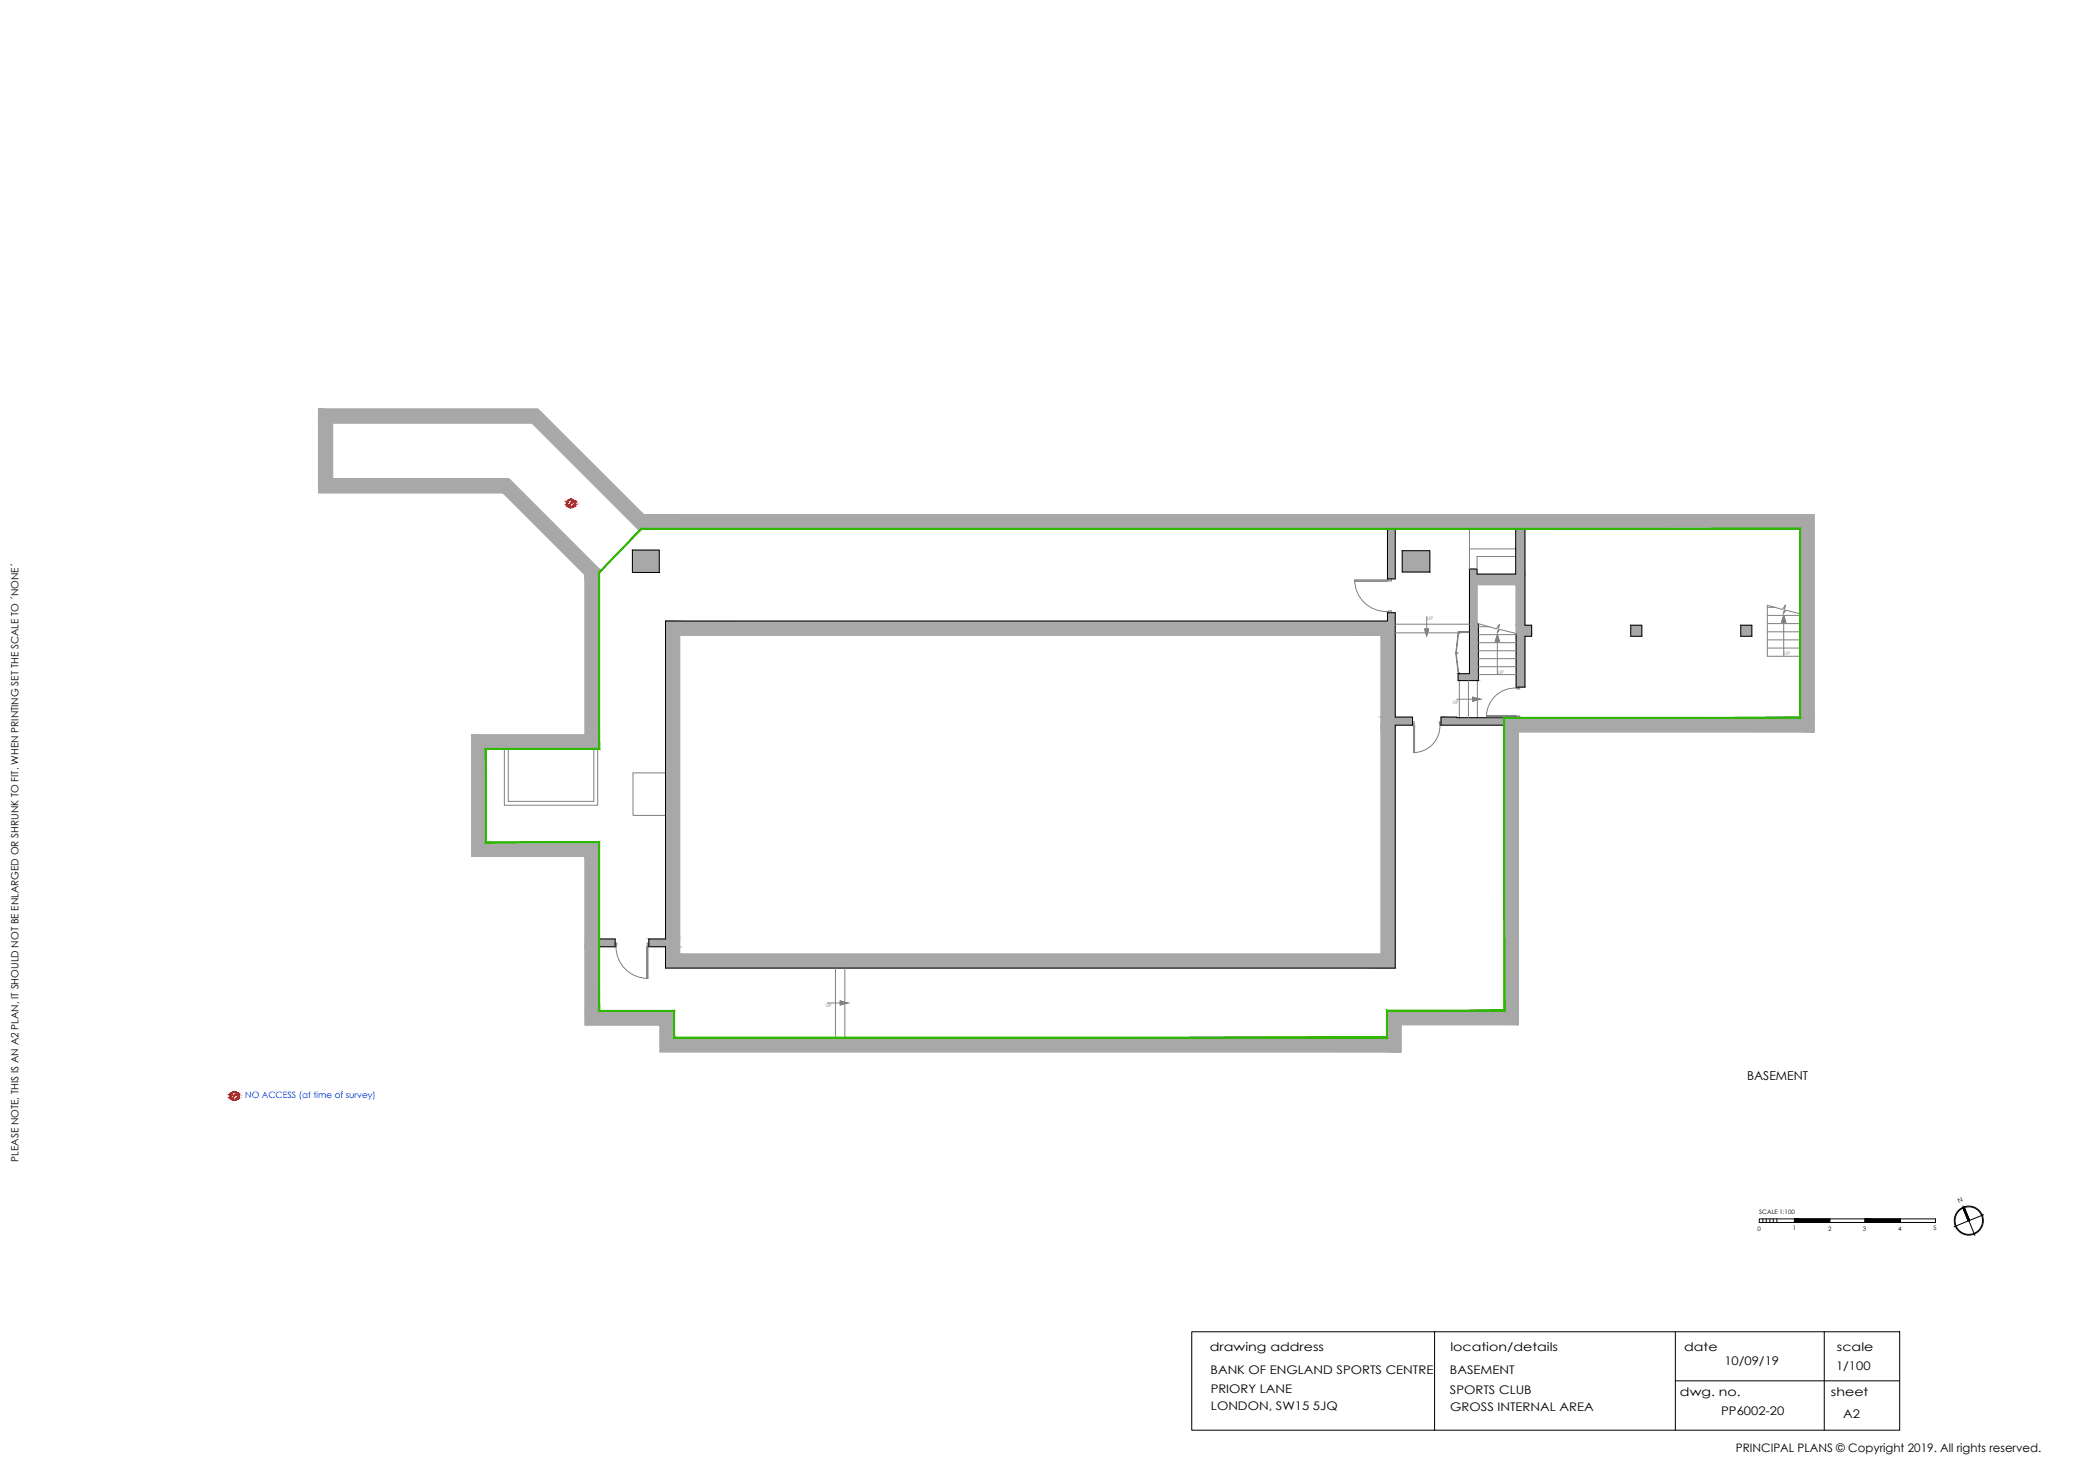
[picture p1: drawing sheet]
<svg xmlns="http://www.w3.org/2000/svg" width="594mm" height="420mm" viewBox="0 0 594 420" stroke-linecap="round" stroke-linejoin="round" font-family="sans-serif">
<!-- layer: Whatch -->
<g fill="#a8a8a8" stroke="#a8a8a8" stroke-width=".28">
<path d="M181.1 150.2h1l-.4 .5z"/>
<path d="M90.4 116.1l66.3 4-3.9-4zM90.4 116.1l66.3 4h-66.3z"/>
<path d="M90.4 120.1l4.1 15.8v-15.8zM90.4 120.1l4.1 15.8h-4.1z"/>
<path d="M90.4 135.9l58.1 4-4-4zM90.4 135.9l58.1 4h-58.1z"/>
<path d="M151.1 120.1l31.7 26-26.1-26zM151.1 120.1l31.7 26h-5.7z"/>
<path d="M177.1 146.1l338.1 4.1v-4.1zM177.1 146.1l338.1 4.1h-334.1z"/>
<path d="M142.8 139.9l27.8 22.1-22.1-22.1zM142.8 139.9l27.8 22.1h-5.7z"/>
<path d="M164.9 162l5.2 .5 .5-.5zM164.9 162l5.2 .5h-4.6z"/>
<path d="M430.4 150.2l2.6 12.8v-12.8zM430.4 150.2l2.6 12.8h-2.6z"/>
<path d="M417.3 161.5l2.2 1.5v-1.5zM417.3 161.5l2.2 1.5h-2.2z"/>
<path d="M165.5 162.5l4.6 .7v-.7zM165.5 162.5l4.6 .7h-4z"/>
<path d="M394 150.2l2.2 14.1v-14.1zM394 150.2l2.2 14.1h-2.2z"/>
<path d="M417.3 163l15.7 3v-3zM417.3 163l15.7 3h-15.7z"/>
<path d="M417.3 166l2.2 11v-11zM417.3 166l2.2 11h-2.2z"/>
<path d="M417.3 177h2.5zM417.3 177h2.5z"/>
<path d="M430.5 166l2.5 11.5v-11.5zM430.5 166l2.5 11.5h-2.5z"/>
<path d="M417.3 177l2.5 2.3v-2.3zM417.3 177l2.5 2.3h-2.5z"/>
<path d="M430.5 177.5l4.4 2.3v-2.3zM430.5 177.5l4.4 2.3h-4.4z"/>
<path d="M430.5 179.8l4.4 .8v-.8zM430.5 179.8l4.4 .8h-4.4z"/>
<path d="M417.3 179.3l2.5 12v-12zM417.3 179.3l2.5 12h-2.5z"/>
<path d="M414.1 191.3l5.7 1.9v-1.9zM414.1 191.3l5.7 1.9h-5.7z"/>
<path d="M430.5 180.6l2.5 14.5v-14.5zM430.5 180.6l2.5 14.5h-2.5z"/>
<path d="M511.2 150.2l4 53.6v-53.6zM511.2 150.2l4 53.6h-4z"/>
<path d="M409.2 203.6l4.5 .2v-.2zM409.2 203.6l4.5 .2h-4.5z"/>
<path d="M409.2 203.8l106 2.1v-2.1zM409.2 203.8l106 2.1h-106z"/>
<path d="M427.2 205.9l88 1.9v-1.9zM427.2 205.9l88 1.9h-88z"/>
<path d="M166.1 163.2l4 45.4v-45.4zM166.1 163.2l4 45.4h-4z"/>
<path d="M134 208.6l36.1 4v-4zM134 208.6l36.1 4h-36.1z"/>
<path d="M134 212.6l4 26.5v-26.5zM134 212.6l4 26.5h-4z"/>
<path d="M134 239.1l36.1 4v-4zM134 239.1l36.1 4h-36.1z"/>
<path d="M166.1 243.1l4 23.5v-23.5zM166.1 243.1l4 23.5h-4z"/>
<path d="M166.1 266.6l8.6 1.2v-1.2zM166.1 266.6l8.6 1.2h-8.6z"/>
<path d="M166.1 267.8l8.6 1v-1zM166.1 267.8l8.6 1h-8.6z"/>
<path d="M427.2 207.8l4 79.1v-79.1zM427.2 207.8l4 79.1h-4z"/>
<path d="M166.1 268.8l4 18.2v-18.2zM166.1 268.8l4 18.2h-4z"/>
<path d="M393.9 286.9l37.3 4v-4zM393.9 286.9l37.3 4h-37.3z"/>
<path d="M166.1 287l25.3 4v-4zM166.1 287l25.3 4h-25.3z"/>
<path d="M393.9 290.9l4 3.7v-3.7zM393.9 290.9l4 3.7h-4z"/>
<path d="M187.4 291l4 3.6v-3.6zM187.4 291l4 3.6h-4z"/>
<path d="M187.4 294.6l210.5 4v-4zM187.4 294.6l210.5 4h-210.5z"/>
<path d="M398.2 156.3l7.8 6.1v-6.1zM398.2 156.3l7.8 6.1h-7.8z"/>
<path d="M179.6 156.2l7.6 6.3v-6.3zM179.6 156.2l7.6 6.3h-7.6z"/>
<path d="M394 173.9l2.2 2.4v-2.4zM394 173.9l2.2 2.4h-2.2z"/>
<path d="M189 176.3l207.2 4v-4zM189 176.3l207.2 4h-207.2z"/>
<path d="M392.2 180.3l4 23.3v-23.3zM392.2 180.3l4 23.3h-4z"/>
<path d="M392.2 203.6l8.9 2.3v-2.3zM392.2 203.6l8.9 2.3h-8.9z"/>
<path d="M189 180.3l4 86.3v-86.3zM189 180.3l4 86.3h-4z"/>
<path d="M184.2 266.6l8.8 2.2v-2.2zM184.2 266.6l8.8 2.2h-8.8z"/>
<path d="M392.2 205.9l4 64.9v-64.9zM392.2 205.9l4 64.9h-4z"/>
<path d="M189 268.8l4 2v-2zM189 268.8l4 2h-4z"/>
<path d="M189 270.8l207.2 4v-4zM189 270.8l207.2 4h-207.2z"/>
<path d="M494.3 177.5l3.2 3.1v-3.1zM494.3 177.5l3.2 3.1h-3.2z"/>
<path d="M463.1 177.5l3.1 3.1v-3.1zM463.1 177.5l3.1 3.1h-3.1z"/>
</g>
<!-- layer: BLOCKS -->
<g fill="none" stroke="#808080" stroke-width=".28">
<path d="M182.1 150.2l-12 12.3M417.3 155.8h13.1M417.3 150.2v11.3M430.4 158h-10.9v3.5M384.7 164.7a9 9 0 0 0 9.3 8.9M384.7 164.7h9.3v.4h-9.3zM384.7 164.7h9.3M394 164.3h1.1v.6h-.7v-.2h-.4zM394 173.6l1.1-.2v.5h-1.1zM414.1 179.7l-.7 5.7zM414.1 179.6h.5v.2h-.4zM417.3 179.3h-3.2v.3h3.2"/>
<path d="M413.4 185.3l.7 .1M413.4 185.5l.8 5.6zM414.1 185.4l-.7 .1M414.1 191.1l.5-.1v.3h-.5zM430.5 195.3a8.1 8.1 0 0 0-8.4 8.1M430.5 195.1h1.1v.5h-.6v-.2h-.5zM143.2 212.6v16h26.5v-16M144.3 212.6v14.9h24.3v-14.9M189 219.4h-9.2v12.1h9.2M401.1 204.9h.5l-.2 1h-.3zM401.4 205.9h.3v7.8h-.3zM401.4 205.9v7.8"/>
<path d="M408.7 204.9h.5v1h-.3zM408.9 205.9a7.6 7.6 0 0 1-7.5 7.8M422.2 203.1h8.3v.4h-8.3zM422.2 203.5h8.3M430.5 203.5l1.1-.2v.5h-1.1zM174.7 267.8h.4l-.1 1h-.3zM174.9 268.8a9 9 0 0 0 9 8.9M183.6 268.8h.4v9h-.4zM183.8 267.8h.4v1h-.2zM184 268.8v9"/>
</g>
<!-- layer: WALLS -->
<g fill="none" stroke="#000" stroke-width=".28">
<path d="M179.6 156.2h7.6v6.3h-7.6zM182.1 150.2h211.9v14.1h2.2v-14.1h34.2v12.8h-10.9v-1.5h-2.2v29.8h-3.2v1.9h5.7v-16.2M398.2 156.3h7.8v6.1h-7.8zM170.1 162.5v50.1h-32.1v26.5h32.1v27.5h4.6v2.2h-4.6v18.2h21.3v7.6h202.5v-7.7h33.3v-81h-18v-2.3h4.5v.2h97.5v-53.6h-78.2v27.3h1.9v3.1h-1.9v14.5h-2.5v-15.3M189 176.3h205v-2.4h2.2v29.7h4.9v2.3h-4.9v68.9h-207.2v-6h-4.8v-2.2h4.8zM463.1 177.5h3.1v3.1h-3.1zM494.3 177.5h3.2v3.1h-3.2zM549.6 346v1M555.3 348.1l-.4 .2M557.4 342.3l.1 .4M560.7 350.4l.1 .3M563.3 344.8l-.3 .2"/>
<path d="M338.4 378.1h201.1v27.9h-201.1zM407.4 378.1v27.9M475.8 378.1v27.9M518 378.1v27.9M475.8 392h63.7"/>
</g>
<!-- layer: Whatch -->
<path d="M90.4 116.1h62.4l30 30h332.4v61.7h-84v83.1h-33.3v7.7h-210.5v-7.6h-21.3v-47.9h-32.1v-34.5h32.1v-45.4l-23.3-23.3h-52.4zM181.7 150.7l-30.6-30.6h-56.6v15.8h50l26.1 26.1M419.5 177v-11h11v13.8M193 180.3h199.2v90.5h-199.2z" fill="none" stroke="#a8a8a8" stroke-width=".28"/>
<!-- layer: Stairs -->
<g fill="none" stroke="#808080" stroke-width=".28">
<path d="M396.2 179.7h17.9M396.2 177.2h21.1M404.6 178.6h1.1l-.6 1.9zM405.1 175.1v3.5M419.5 177l5.5 1.5 .8-1.3-.6 2.5 .7-1 4.6 1.1M419.8 177.9h3.1M425.3 177.9h.3M501.9 179.4h9.3M501.9 177h9.3M501.9 174.7h9.3M501.9 172.4h2.1M506.5 174.7l.6 2h-1.2z"/>
<path d="M506.5 176.7v9.6M506.6 172.4h.3M511.2 174.2l-4.1-1-.7 1 .6-2.5-.8 1.3-4.3-1.2v14.5h9.3M413.7 198.5h4.5M414.4 193.2v10.6M417 193.2v10.6M418.2 197.9l2 .6-2 .6zM419.5 193.2v10.6M419.8 191.5h10.7M419.8 189.3h10.7M419.8 187h10.7M419.8 184.7h10.7"/>
<path d="M419.8 182.5h10.7M419.8 180.2h10.7M425.2 180.2l.6 1.9h-1.2zM425.2 182.1v9.4M501.9 184h9.3M501.9 181.7h9.3M237.3 274.8v19.8M239.9 274.8v19.8M234.9 284.7h3.7M238.6 284.1l1.9 .6-1.9 .6z"/>
</g>
<g fill="#808080" stroke="#808080" stroke-width=".28">
<path d="M425.2 180.2l.6 1.9h-1.2z"/>
<path d="M404.6 178.6h1.1l-.6 1.9z"/>
<path d="M506.5 174.7l.6 2h-1.2z"/>
<path d="M418.2 197.9l2 .6h-2zM418.2 198.5v.6l2-.6z"/>
<path d="M238.6 284.1l1.9 .6h-1.9zM238.6 284.7v.6l1.9-.6z"/>
</g>
<!-- layer: No access -->
<g fill="#f00" stroke="#f00" stroke-width=".28">
<path d="M162.8 142.2l.2 .1h-.3z"/>
<path d="M162.7 142.3h.3l-1.4 1.3z"/>
<path d="M67.1 310.5h.3z"/>
<path d="M67.1 310.5h.3l-1.4 1.3z"/>
<path d="M161.3 143.6h.3l1.1-1.3zM161.3 143.6h.3z"/>
<path d="M162 141.7l.5 .1zM161.8 141.8h.7z"/>
<path d="M161.8 141.8h.9zM161.6 141.8h1.1z"/>
<path d="M161.6 141.8l1.2 .1zM161.5 141.9h1.3z"/>
<path d="M162.2 141.9h.6zM162.2 141.9h.6z"/>
<path d="M161.5 141.9h.6zM161.5 141.9h.4z"/>
<path d="M162.4 141.9h.5zM162.4 141.9h.5z"/>
<path d="M161.4 141.9h.5zM161.4 141.9h.4z"/>
<path d="M162.5 141.9l.4 .1zM162.5 141.9l.4 .1z"/>
<path d="M161.4 141.9h.4zM161.3 142h.4z"/>
<path d="M162.6 142l.4 .1zM162.6 142l.4 .1z"/>
<path d="M161.3 142h.4zM161.3 142l.2 .1h-.2z"/>
<path d="M162.8 142.1h.2zM162.8 142.1h.2z"/>
<path d="M161.3 142.1h.2zM161.2 142.1h.3z"/>
<path d="M162.8 142.1l.3 .1zM162.8 142.1l.3 .1z"/>
<path d="M161.2 142.1h.3zM161.2 142.1l.2 .1h-.3z"/>
<path d="M162.9 142.2l.3 .1zM162.9 142.2l.3 .1z"/>
<path d="M161.1 142.2h.3zM161.1 142.2l.2 .1z"/>
<path d="M163 142.3l.3 .1zM163 142.3l.3 .1z"/>
<path d="M161.1 142.3h.2zM161.1 142.3l.2 .1z"/>
<path d="M163 142.4l.3 .1zM163 142.4l.3 .1z"/>
<path d="M161.1 142.4l.1 .1zM161.1 142.4l.1 .1z"/>
<path d="M163.1 142.5h.2zM163.1 142.5h.2z"/>
<path d="M161 142.5h.2zM161 142.5h.2z"/>
<path d="M163.1 142.5l.2 .2zM163.1 142.5l.2 .2z"/>
<path d="M161 142.5l.1 .2 .1-.2zM161 142.5l.1 .2h-.2z"/>
<path d="M163.2 142.7h.1zM163.2 142.7h.1z"/>
<path d="M160.9 142.7h.2zM160.9 142.7h.2z"/>
<path d="M163.2 142.7l.2 .2zM163.2 142.7l.2 .2z"/>
<path d="M160.9 142.7l.2 .2v-.2zM160.9 142.7l.2 .2z"/>
<path d="M163.2 142.9l.1 .2 .1-.2zM163.2 142.9l.1 .2z"/>
<path d="M160.9 142.9l.2 .2zM160.9 142.9l.2 .2h-.2z"/>
<path d="M163.2 143.1l.1 .1zM163.2 143.1l.1 .1z"/>
<path d="M160.9 143.1l.2 .1zM160.9 143.1l.2 .1z"/>
<path d="M163.2 143.2l.1 .1zM163.2 143.2l.1 .1z"/>
<path d="M160.9 143.2l.3 .1zM160.9 143.2l.3 .1z"/>
<path d="M163.1 143.3l.2 .1zM163.1 143.3l.2 .1z"/>
<path d="M161 143.3l.2 .1zM161 143.3l.2 .1z"/>
<path d="M163.1 143.4h.2zM163.1 143.4l.2 .1z"/>
<path d="M161 143.4l.3 .1zM161 143.4l.3 .1z"/>
<path d="M163 143.5h.3zM163 143.5l.2 .1h-.2z"/>
<path d="M161.1 143.5l.2 .1zM161.1 143.5l.2 .1z"/>
<path d="M163 143.6h.2zM163 143.6h.1z"/>
<path d="M161.1 143.6h.3zM161.1 143.6h.3z"/>
<path d="M162.9 143.6h.2zM162.9 143.6l.1 .2h-.2z"/>
<path d="M161.1 143.6l.4 .2zM161.1 143.6l.4 .2z"/>
<path d="M162.8 143.8h.2zM162.8 143.8h.2z"/>
<path d="M161.2 143.8h.3zM161.2 143.8h.3z"/>
<path d="M162.8 143.8h.2zM162.6 143.8h.3z"/>
<path d="M161.3 143.8h.4zM161.3 143.8h.4z"/>
<path d="M162.6 143.8h.3zM162.5 143.9h.4z"/>
<path d="M161.3 143.8l.5 .1zM161.3 143.8l.5 .1z"/>
<path d="M162.5 143.9h.4zM162.4 143.9h.4z"/>
<path d="M161.4 143.9h.5zM161.4 143.9h.5z"/>
<path d="M162.4 143.9h.4zM162.2 144h.6z"/>
<path d="M161.4 143.9l.7 .1zM161.4 143.9l.7 .1z"/>
<path d="M161.5 144h1.3zM161.5 144h1.2z"/>
<path d="M161.6 144h1.1zM161.6 144l.9 .1z"/>
<path d="M161.8 144.1h.7zM161.8 144.1h.4z"/>
<path d="M67.1 310.5l-1.3 1.3h.2zM65.8 311.8h.2z"/>
<path d="M66.4 309.9l.5 .1zM66.2 310h.7z"/>
<path d="M66.2 310h.9zM66 310h1.1z"/>
<path d="M66 310l1.2 .1zM65.9 310.1h1.3z"/>
<path d="M66.6 310.1l.7 .1zM66.6 310.1l.7 .1z"/>
<path d="M65.9 310.1h.6zM65.8 310.2h.5z"/>
<path d="M66.9 310.2h.4zM66.9 310.2h.4z"/>
<path d="M65.8 310.2h.4zM65.8 310.2h.5z"/>
<path d="M66.9 310.2h.5zM66.9 310.2h.5z"/>
<path d="M65.8 310.2h.4zM65.8 310.2h.3z"/>
<path d="M67 310.2l.5 .1zM67 310.2l.5 .1z"/>
<path d="M65.8 310.2h.3zM65.8 310.2l.1 .1h-.2z"/>
<path d="M67.2 310.3h.3zM67.2 310.3h.3z"/>
<path d="M65.7 310.3h.2zM65.7 310.3h.2z"/>
<path d="M67.2 310.3l.4 .2zM67.2 310.3l.4 .2z"/>
<path d="M65.7 310.3h.2zM65.7 310.3l.1 .2h-.3z"/>
<path d="M67.3 310.5h.3zM67.3 310.5h.3z"/>
<path d="M65.5 310.5h.3zM65.5 310.5h.3z"/>
<path d="M67.4 310.5l.3 .1zM67.4 310.5l.3 .1z"/>
<path d="M65.5 310.5h.3zM65.5 310.5l.2 .1z"/>
<path d="M67.5 310.6l.2 .1zM67.5 310.6l.2 .1z"/>
<path d="M65.5 310.6l.1 .1zM65.5 310.6l.1 .1z"/>
<path d="M67.5 310.7l.2 .1zM67.5 310.7l.2 .1z"/>
<path d="M65.4 310.7h.2zM65.4 310.7l.2 .1z"/>
<path d="M67.5 310.8l.2 .1zM67.5 310.8l.2 .1z"/>
<path d="M65.4 310.8l.1 .1zM65.4 310.8l.1 .1z"/>
<path d="M67.6 310.9l.1 .1zM67.6 310.9l.1 .1z"/>
<path d="M65.4 310.9l.1 .1zM65.4 310.9l.1 .1z"/>
<path d="M67.6 311l.2 .2zM67.6 311l.2 .2z"/>
<path d="M65.3 311l.2 .2v-.2zM65.3 311l.2 .2z"/>
<path d="M67.6 311.2l.1 .2 .1-.2zM67.6 311.2l.1 .2z"/>
<path d="M65.3 311.2l.2 .2zM65.3 311.2l.2 .2h-.2z"/>
<path d="M67.6 311.4h.1zM67.6 311.4h.1z"/>
<path d="M65.3 311.4h.2zM65.3 311.4h.2z"/>
<path d="M67.6 311.4l.1 .1zM67.6 311.4l.1 .1z"/>
<path d="M65.4 311.4l.2 .1zM65.4 311.4l.2 .1z"/>
<path d="M67.5 311.5l.2 .1zM67.5 311.5l.2 .1z"/>
<path d="M65.4 311.5l.2 .1zM65.4 311.5l.2 .1z"/>
<path d="M67.5 311.6l.2 .1zM67.5 311.6l.2 .1z"/>
<path d="M65.4 311.6l.3 .1zM65.4 311.6l.3 .1z"/>
<path d="M67.5 311.7h.2zM67.5 311.7l.1 .1z"/>
<path d="M65.5 311.7l.3 .1zM65.5 311.7l.3 .1z"/>
<path d="M67.4 311.8h.2zM67.4 311.8l.2 .1z"/>
<path d="M65.5 311.8l.3 .1zM65.5 311.8l.3 .1z"/>
<path d="M67.3 311.9h.3zM67.2 312h.3z"/>
<path d="M65.5 311.9l.4 .1zM65.5 311.9l.4 .1z"/>
<path d="M67.2 312h.3zM67.2 312h.3z"/>
<path d="M65.7 312h.2zM65.7 312h.2z"/>
<path d="M67.2 312h.3zM67 312.1h.4z"/>
<path d="M65.7 312l.4 .1zM65.7 312l.4 .1z"/>
<path d="M67 312.1h.4zM66.9 312.1h.4z"/>
<path d="M65.8 312.1h.4zM65.8 312.1h.4z"/>
<path d="M66.9 312.1l.4 .1zM66.9 312.1l.4 .1z"/>
<path d="M65.8 312.1l.5 .1zM65.8 312.1l.5 .1z"/>
<path d="M66.9 312.2h.4zM66.6 312.2h.6z"/>
<path d="M65.8 312.2h.7zM65.8 312.2h.7z"/>
<path d="M65.9 312.2h1.3zM65.9 312.2l1.2 .1z"/>
<path d="M66 312.3h1.1zM66 312.3h.9z"/>
<path d="M66.2 312.3h.7zM66.2 312.3l.5 .1z"/>
</g>
<g fill="none" stroke="#f00" stroke-width=".28">
<path d="M162.8 142.2l-1.5 1.4M163 142.3l-1.5 1.4M67.2 310.3l-1.4 1.5M67.4 310.5l-1.5 1.5"/>
<circle cx="162.1" cy="142.9" r="1.21"/>
<circle cx="162.1" cy="142.9" r="1.04"/>
<circle cx="66.5" cy="311.1" r="1.21"/>
<circle cx="66.5" cy="311.1" r="1.04"/>
</g>
<!-- layer: GIA -->
<path d="M427 203.6l.3 83.5v-83.2zM427 203.6l.3 83.5-.3-.3zM394 287.1h33.3l-.3-.3zM393.7 286.8h33.3l-33 .3zM393.7 286.8l.3 8v-7.7zM393.7 286.8l.3 8-.3-.4zM191.3 294.8h202.7l-.3-.4zM191.6 294.4h202.1l-202.4 .4zM191.3 287.1v7.7l.3-.4zM191.3 287.1l.3-.2v7.5zM170 287.1h21.3l.3-.2zM170 287.1l.3-.2h21.3zM170 239.3v47.8l.3-.2zM170 239.3l.3-.3v47.9zM137.8 239.3h32.2l.3-.3zM137.8 239.3l.3-.3h32.2zM137.8 212.5v26.8l.3-.3zM137.8 212.5l.3 .3v26.2zM137.8 212.5l.3 .3 31.9-.3zM138.1 212.8l31.9-.3 .3 .3zM170 162.5v50l.3 .3zM170 162.5l.3 .1v50.2zM182.1 150l-12.1 12.5 .3 .1zM182.1 150l.1 .3-11.9 12.3zM182.1 150l.1 .3 329.1-.3zM182.2 150.3l329.1-.3-.3 .3zM511.3 150l-.3 .3 .3 53.6zM511 150.3l.3 53.6-.3-.3zM427.3 203.9h84l-.3-.3zM427 203.6h84l-83.7 .3z" fill="#2eb800" stroke="#2eb800" stroke-width=".28"/>
<!-- layer: WALLS -->
<g fill="#000" stroke="#000" stroke-width=".28">
<path d="M509.6 346l10 1v-1zM509.6 346l10 1h-10z"/>
<path d="M529.6 346l10 1v-1zM529.6 346l10 1h-10z"/>
<path d="M557.4 342.8l1.9 3.7-1.5-3.9zM557.4 342.8l1.9 3.7-.4 .1z"/>
</g>
<!-- layer: principalplans -->
<g fill="none" stroke="#000" stroke-width=".28">
<path d="M500.6 346v1M501.6 346v1M502.6 346v1M503.6 346v1M504.6 346v1M509.6 346v1M519.6 346v1M529.6 346v1M539.6 346v1M549.6 346h-50v1h50M555.3 348.1l3.8-1.6 1.6 3.9M557.4 342.8l1.5 3.8"/>
<path d="M557.7 342.9a3.9 3.9 0 0 1 5.3 4.2 3.9 3.9 0 0 1-6.3 2.5 3.9 3.9 0 0 1 .8-6.7M557.8 342.6l1.5 3.9M563 345l-3.9 1.5"/>
<circle cx="559.1" cy="346.5" r="4.1"/>
</g>
<text font-size="3.5" x="496.2" y="306.5">BASEMENT</text>
<g font-size="3.4">
<text x="343.5" y="383.7">drawing address</text>
<text x="411.9" y="383.7">location/details</text>
<text x="478.3" y="383.6">date</text>
<text x="521.6" y="383.6">scale</text>
<text x="489.7" y="387.5">10/09/19</text>
<text x="521.4" y="388.8">1/100</text>
<text x="343.8" y="390.2">BANK OF ENGLAND SPORTS CENTRE</text>
<text x="343.8" y="395.4">PRIORY LANE</text>
<text x="411.7" y="395.6">SPORTS CLUB</text>
<text x="411.7" y="390.1">BASEMENT</text>
<text x="343.9" y="400.3">LONDON, SW15 5JQ</text>
<text x="411.8" y="400.6">GROSS INTERNAL AREA</text>
<text x="477.1" y="396.3">dwg. no.</text>
<text x="488.8" y="401.7">PP6002-20</text>
<text x="520" y="396.3">sheet</text>
<text x="523.4" y="402.5">A2</text>
</g>
<text font-size="3.3" x="492.9" y="412.2">PRINCIPAL PLANS © Copyright 2019. All rights reserved.</text>
<text font-size="2.8" x="5.3" y="329.8" transform="rotate(-90 5.3 329.8)">PLEASE NOTE, THIS IS AN A2 PLAN, IT SHOULD NOT BE ENLARGED OR SHRUNK TO FIT. WHEN PRINTING SET THE SCALE TO ´NONE´</text>
<text font-size="2.5" fill="#0037dd" x="69.7" y="311.8">NO ACCESS (at time of survey)</text>
<text font-size="1.9" x="556.2" y="341.5" transform="rotate(-22 556.2 341.5)">N</text>
<g font-size="1.7">
<text x="499.5" y="344.5">SCALE 1:100</text>
<text x="499.1" y="349.3">0</text>
<text x="509.1" y="349.3">1</text>
<text x="519.1" y="349.3">2</text>
<text x="529" y="349.3">3</text>
<text x="539" y="349.3">4</text>
<text x="549" y="349.3">5</text>
</g>
<g font-size="1.4" fill="#808080">
<text x="405.3" y="176.1">UP</text>
<text x="506.7" y="185.9">UP</text>
<text x="425.4" y="191.2">UP</text>
<text x="412.6" y="199.8">UP</text>
<text x="234.5" y="286">UP</text>
</g>
</svg>
